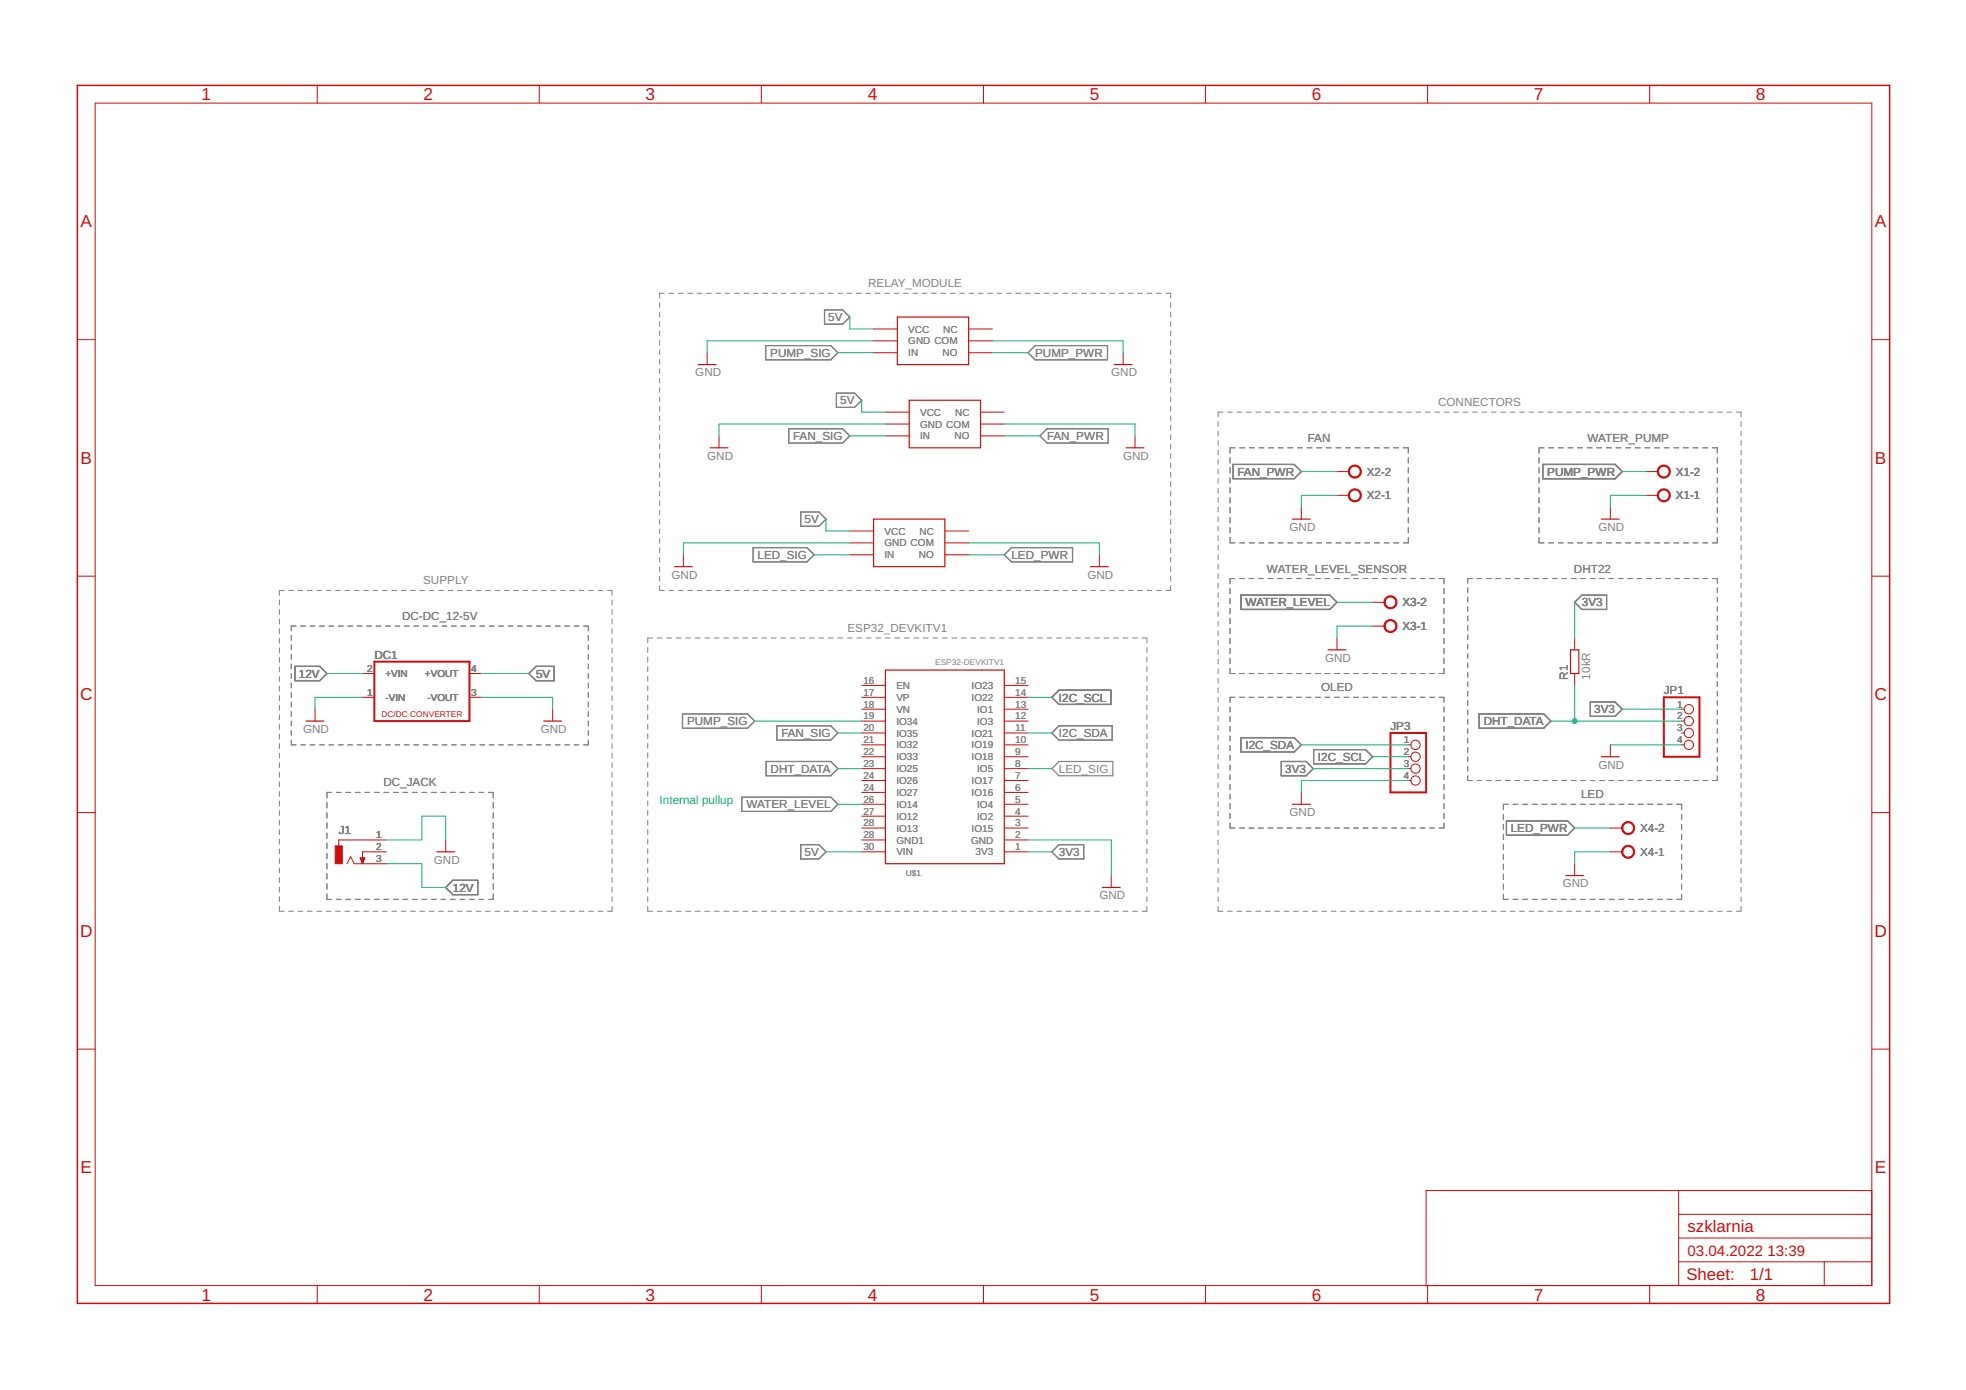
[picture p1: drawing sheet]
<svg xmlns="http://www.w3.org/2000/svg" width="420mm" height="297mm" viewBox="0 0 420 297" stroke-linecap="round" stroke-linejoin="round" font-family="sans-serif">
<g fill="none" stroke="#808080" stroke-width=".21">
<path d="M141 64.7v1M141 66.7v1M141 68.7v1M141 70.7v1.1M141 72.7v1.1M141 74.8v1M141 76.8v1M141 78.8v1M142 62.7h-1v1M143 62.7h1M145 62.7h1M147 62.7h1"/>
<path d="M149 62.7h1M151 62.7h1M153 62.7h1M155 62.7h1M157 62.7h1M159 62.7h1M161 62.7h1M163 62.7h1M165 62.7h1M167 62.7h1M169 62.7h1M171 62.7h1"/>
<path d="M173 62.7h1M175 62.7h1M177 62.7h1.1M179 62.7h1M181 62.7h1.1M183 62.7h1.1M185.1 62.7h1M187 62.7h1.1M189.1 62.7h1M191.1 62.7h1M193.1 62.7h1M195.1 62.7h1"/>
<path d="M197.1 62.7h1M199.1 62.7h1M201.1 62.7h1M203.1 62.7h1M205.1 62.7h1M207.1 62.7h1M209.1 62.7h1M211.1 62.7h1M213.1 62.7h1M215.1 62.7h1M217.1 62.7h1M219.1 62.7h1"/>
<path d="M221.1 62.7h1M223.1 62.7h1M225.1 62.7h1M227.1 62.7h1M229.1 62.7h1M231.1 62.7h1.1M233.2 62.7h.9M235.1 62.7h1.1M237.2 62.7h1M239.2 62.7h1M241.2 62.7h1M243.2 62.7h1"/>
<path d="M245.2 62.7h1M247.2 62.7h1M249.2 62.7h1v1M250.2 64.7v1M250.2 66.7v1M250.2 68.7v1M250.2 70.7v1.1M250.2 72.7v1.1M250.2 74.8v1M250.2 76.8v1M250.2 78.8v1M141 80.8v1"/>
<path d="M141 82.8v1M141 84.8v1.1M141 86.9v1M141 88.9v1M141 90.9v1M141 92.9v1M141 94.9v1M141 96.9v1.1M141 99v1M250.2 80.8v1M250.2 82.8v1M250.2 84.8v1.1"/>
<path d="M250.2 86.9v1M250.2 88.9v1M250.2 90.9v1M250.2 92.9v1M250.2 94.9v1M250.2 96.9v1.1M250.2 99v1M260.3 90.1v1M260.3 92.1v1.1M260.3 94.2v1M260.3 96.2v1M260.3 98.2v1.1"/>
<path d="M261.3 88.1h-1v1M262.4 88.1h1M262.9 97.8v1.2M262.9 99.9v1.2M263.9 95.7h-1v1.1M264.4 88.1h1M264.9 95.7h1.1M266.4 88.1h1M267 95.7h1.1M268.4 88.1h1M269 95.7h1.1M270.4 88.1h1"/>
<path d="M271.1 95.7h1.1M272.4 88.1h1M273.2 95.7h1M274.4 88.1h1M275.2 95.7h1.1M276.4 88.1h1.1M277.3 95.7h1M278.5 88.1h1M279.3 95.7h1.1M280.5 88.1h1M281.4 95.7h1M282.5 88.1h1"/>
<path d="M283.5 95.7h1M284.5 88.1h1M285.5 95.7h1.1M286.5 88.1h1M287.6 95.7h1M288.5 88.1h1M289.6 95.7h1.1M290.5 88.1h1M291.7 95.7h1M292.5 88.1h1.1M293.8 95.7h1M294.6 88.1h1"/>
<path d="M295.8 95.7h1.1M296.6 88.1h1M297.9 95.7h1M298.6 88.1h1M299.9 95.7h1.1v1.1M300.6 88.1h1M301 97.8v1.2M301 99.9v1.2M302.6 88.1h1M304.6 88.1h1M306.6 88.1h1.1M308.7 88.1h1"/>
<path d="M310.7 88.1h1M312.7 88.1h1M314.7 88.1h1M316.7 88.1h1M318.7 88.1h1M320.7 88.1h1.1M322.7 88.1h1.1M324.8 88.1h1M326.8 88.1h1M328.8 88.1h1M328.9 97.8v1.2M328.9 99.9v1.2"/>
<path d="M330 95.7h-1.1v1.1M330.8 88.1h1M331 95.7h1M332.8 88.1h1M333 95.7h1.1M334.8 88.1h1.1M335.1 95.7h1M336.8 88.1h1.1M337.1 95.7h1.1M338.9 88.1h1M339.2 95.7h1.1M340.9 88.1h1"/>
<path d="M341.2 95.7h1.1M342.9 88.1h1M343.3 95.7h1.1M344.9 88.1h1M345.4 95.7h1M346.9 88.1h1M347.4 95.7h1.1M348.9 88.1h1M349.5 95.7h1M350.9 88.1h1.1M351.5 95.7h1.1M353 88.1h1"/>
<path d="M353.6 95.7h1.1M355 88.1h1M355.7 95.7h1M357 88.1h1M357.7 95.7h1.1M359 88.1h1M359.8 95.7h1M361 88.1h1M361.8 95.7h1.1M363 88.1h1M363.9 95.7h1.1M365 88.1h1"/>
<path d="M366 95.7h1v1.1M367 97.8v1.2M367 99.9v1.2M367.1 88.1h1M369.1 88.1h1M371.1 88.1h1v1M372.1 90.1v1M372.1 92.1v1.1M372.1 94.2v1M372.1 96.2v1M372.1 98.2v1.1M141 101v1"/>
<path d="M141 103v1M141 105v1M141 107v1M141 109v1M141 111v1.1M141 113.1v1M141 115.1v1M141 117.1v1M141 119.1v1M250.2 101v1M250.2 103v1M250.2 105v1"/>
<path d="M250.2 107v1M250.2 109v1M250.2 111v1.1M250.2 113.1v1M250.2 115.1v1M250.2 117.1v1M250.2 119.1v1M260.3 100.3v1M260.3 102.3v1M260.3 104.3v1M260.3 106.4v1M260.3 108.4v1"/>
<path d="M260.3 110.4v1M260.3 112.5v1M260.3 114.5v1M260.3 116.5v1M260.3 118.5v1.1M262.9 102.1v1.1M262.9 104.2v1.1M262.9 106.3v1.2M262.9 108.5v1.1M262.9 110.6v1.1M262.9 112.8v1.1M262.9 114.9v1.1h1"/>
<path d="M264.9 116h1.1M267 116h1.1M269 116h1.1M271.1 116h1.1M273.2 116h1M275.2 116h1.1M277.3 116h1M279.3 116h1.1M281.4 116h1M283.5 116h1M285.5 116h1.1M287.6 116h1"/>
<path d="M289.6 116h1.1M291.7 116h1M293.8 116h1M295.8 116h1.1M297.9 116h1M301 114.9v1.1h-1.1M301 102.1v1.1M301 104.2v1.1M301 106.3v1.2M301 108.5v1.1M301 110.6v1.1M301 112.8v1.1"/>
<path d="M328.9 102.1v1.1M328.9 104.2v1.1M328.9 106.3v1.2M328.9 108.5v1.1M328.9 110.6v1.1M328.9 112.8v1.1M328.9 114.9v1.1h1.1M331 116h1M333 116h1.1M335.1 116h1M337.1 116h1.1M339.2 116h1.1"/>
<path d="M341.2 116h1.1M343.3 116h1.1M345.4 116h1M347.4 116h1.1M349.5 116h1M351.5 116h1.1M353.6 116h1.1M355.7 116h1M357.7 116h1.1M359.8 116h1M361.8 116h1.1M363.9 116h1.1"/>
<path d="M367 102.1v1.1M367 104.2v1.1M367 106.3v1.2M367 108.5v1.1M367 110.6v1.1M367 112.8v1.1M367 114.9v1.1h-1M372.1 100.3v1M372.1 102.3v1M372.1 104.3v1M372.1 106.4v1M372.1 108.4v1"/>
<path d="M372.1 110.4v1M372.1 112.5v1M372.1 114.5v1M372.1 116.5v1M372.1 118.5v1.1M59.7 128.2v1.1M59.7 130.3v1M59.7 132.3v1M59.7 134.3v1.1M59.7 136.4v1M59.7 138.5v1M60.7 126.2h-1v1"/>
<path d="M61.7 126.2h1M62.3 135.8v1M62.3 137.8v1.1M62.3 139.9v1M63.3 133.8h-1v1M63.7 126.2h1M64.3 133.8h1M65.7 126.2h1M66.3 133.8h1M67.7 126.2h1M68.3 133.8h1M69.7 126.2h1"/>
<path d="M70.3 133.8h1M71.7 126.2h1M72.3 133.8h1M73.7 126.2h1M74.3 133.8h1.1M75.7 126.2h1M76.3 133.8h1.1M77.7 126.2h1M78.4 133.8h1M79.7 126.2h1M80.4 133.8h1M81.7 126.2h1"/>
<path d="M82.4 133.8h1M83.7 126.2h1.1M84.4 133.8h1M85.7 126.2h1M86.4 133.8h1M87.7 126.2h1.1M88.4 133.8h1.1M89.7 126.2h1M90.5 133.8h1M91.8 126.2h1M92.5 133.8h1M93.7 126.2h1.1"/>
<path d="M94.5 133.8h1M95.8 126.2h1M96.5 133.8h1M97.8 126.2h1M98.5 133.8h1M99.8 126.2h1M100.5 133.8h1.1M101.8 126.2h1M102.6 133.8h1M103.8 126.2h1M104.6 133.8h1M105.8 126.2h1"/>
<path d="M106.6 133.8h1M107.8 126.2h1M108.6 133.8h1M109.8 126.2h1M110.6 133.8h1M111.8 126.2h1M112.6 133.8h1M113.8 126.2h1M114.6 133.8h1.1M115.8 126.2h1M116.6 133.8h1.1M117.8 126.2h1"/>
<path d="M118.7 133.8h1M119.8 126.2h1M120.7 133.8h1M121.8 126.2h1M122.7 133.8h1M123.8 126.2h1M124.7 133.8h1v1M125.7 135.8v1M125.7 137.8v1.1M125.7 139.9v1M125.8 126.2h1M127.8 126.2h1"/>
<path d="M129.8 126.2h1v1M130.8 128.2v1.1M130.8 130.3v1M130.8 132.3v1M130.8 134.3v1.1M130.8 136.4v1M130.8 138.5v1M138.4 138.4v1M139.5 136.3h-1.1v1.1M140.5 136.3h1M141 125.2v1h1M141 121.1v1"/>
<path d="M141 123.1v1M142.5 136.3h1M143 126.2h1M144.5 136.3h1.1M145 126.2h1M146.6 136.3h1M147 126.2h1M148.6 136.3h1M149 126.2h1M150.6 136.3h1.1M151 126.2h1M152.7 136.3h1"/>
<path d="M153 126.2h1M154.7 136.3h1M155 126.2h1M156.7 136.3h1.1M157 126.2h1M158.7 136.3h1.1M159 126.2h1M160.8 136.3h1M161 126.2h1M162.8 136.3h1.1M163 126.2h1M164.8 136.3h1.1"/>
<path d="M165 126.2h1M166.9 136.3h1M167 126.2h1M168.9 136.3h1M169 126.2h1M170.9 136.3h1.1M171 126.2h1M173 136.3h1M173 126.2h1M175 136.3h1M175 126.2h1M177 136.3h1.1"/>
<path d="M177 126.2h1.1M179 126.2h1M179.1 136.3h1M181 126.2h1.1M181.1 136.3h1M183 126.2h1.1M183.1 136.3h1M185.1 126.2h1M185.2 136.3h1M187 126.2h1.1M187.2 136.3h1M189.1 126.2h1"/>
<path d="M189.2 136.3h1M191.1 126.2h1M191.2 136.3h1.1M193.1 126.2h1M193.3 136.3h1M195.1 126.2h1M195.3 136.3h1M197.1 126.2h1M197.3 136.3h1.1M199.1 126.2h1M199.4 136.3h1M201.1 126.2h1"/>
<path d="M201.4 136.3h1M203.1 126.2h1M203.4 136.3h1.1M205.1 126.2h1M205.5 136.3h1M207.1 126.2h1M207.5 136.3h1M209.1 126.2h1M209.5 136.3h1.1M211.1 126.2h1M211.6 136.3h1M213.1 126.2h1"/>
<path d="M213.6 136.3h1M215.1 126.2h1M215.6 136.3h1.1M217.1 126.2h1M217.7 136.3h1M219.1 126.2h1M219.7 136.3h1M221.1 126.2h1M221.7 136.3h1.1M223.1 126.2h1M223.8 136.3h1M225.1 126.2h1"/>
<path d="M225.8 136.3h1M227.1 126.2h1M227.8 136.3h1.1M229.1 126.2h1M229.8 136.3h1.1M231.1 126.2h1.1M231.9 136.3h1M233.2 126.2h.9M233.9 136.3h1M235.1 126.2h1.1M235.9 136.3h1.1M237.2 126.2h1"/>
<path d="M238 136.3h1M239.2 126.2h1M240 136.3h1M241.2 126.2h1M242 136.3h1.1M243.2 126.2h1M244.1 136.3h1v1.1M245.1 138.4v1M245.2 126.2h1M247.2 126.2h1M250.2 125.2v1h-1M250.2 121.1v1"/>
<path d="M250.2 123.1v1M260.3 120.6v1M260.3 122.6v1M260.3 124.6v1.1M260.3 126.7v1M260.3 128.7v1M260.3 130.7v1.1M260.3 132.8v1M260.3 134.8v1M260.3 136.8v1.1M260.3 138.9v1M262.9 125.8v1.1"/>
<path d="M262.9 127.9v1.1M262.9 130v1.1M262.9 132.1v1.2M262.9 134.3v1.1M262.9 136.4v1.1M262.9 138.6v1.1M263.9 123.6h-1v1.2M264.9 123.6h1M266.9 123.6h1.1M269 123.6h1M271 123.6h1M273 123.6h1.1"/>
<path d="M275.1 123.6h1M277.1 123.6h1M279.1 123.6h1.1M281.2 123.6h1M283.2 123.6h1M285.2 123.6h1.1M287.3 123.6h1M289.3 123.6h1M291.3 123.6h1.1M293.3 123.6h1.1M295.4 123.6h1M297.4 123.6h1"/>
<path d="M299.4 123.6h1.1M301.5 123.6h1M303.5 123.6h1M305.5 123.6h1.1M307.6 123.6h1v1.2M308.6 125.8v1.1M308.6 127.9v1.1M308.6 130v1.1M308.6 132.1v1.2M308.6 134.3v1.1M308.6 136.4v1.1M308.6 138.6v1.1"/>
<path d="M313.7 125.6v1M313.7 127.6v1.1M313.7 129.6v1.1M313.7 131.7v1M313.7 133.7v1M313.7 135.7v1M313.7 137.7v1M313.7 139.7v1M314.7 123.6h-1v1M315.7 123.6h1M317.7 123.6h1M319.7 123.6h1"/>
<path d="M321.7 123.6h1M323.7 123.6h1M325.8 123.6h.9M327.8 123.6h1M329.8 123.6h1M331.8 123.6h1M333.8 123.6h1M335.8 123.6h1M337.8 123.6h1M339.8 123.6h1M341.8 123.6h1.1M343.9 123.6h1"/>
<path d="M345.9 123.6h1M347.9 123.6h1M349.9 123.6h1M351.9 123.6h1M353.9 123.6h1M355.9 123.6h1M357.9 123.6h1.1M360 123.6h1M362 123.6h1M364 123.6h1M366 123.6h1v1M367 125.6v1"/>
<path d="M367 127.6v1.1M367 129.6v1.1M367 131.7v1M367 133.7v1M367 135.7v1M367 137.7v1M367 139.7v1M372.1 120.6v1M372.1 122.6v1M372.1 124.6v1.1M372.1 126.7v1M372.1 128.7v1"/>
<path d="M372.1 130.7v1.1M372.1 132.8v1M372.1 134.8v1M372.1 136.8v1.1M372.1 138.9v1M59.7 140.5v1M59.7 142.5v1.1M59.7 144.6v1M59.7 146.6v1.1M59.7 148.7v1M59.7 150.7v1.1M59.7 152.8v1"/>
<path d="M59.7 154.8v1.1M59.7 156.9v1M59.7 158.9v1.1M62.3 141.9v1M62.3 143.9v1.1M62.3 146v1M62.3 148v1M62.3 150v1.1M62.3 152.1v1M62.3 154.1v1M62.3 156.1v1M62.3 158.2v1h1"/>
<path d="M64.3 159.2h1M66.3 159.2h1M68.3 159.2h1M70.3 159.2h1M72.3 159.2h1M74.3 159.2h1.1M76.3 159.2h1.1M78.4 159.2h1M80.4 159.2h1M82.4 159.2h1M84.4 159.2h1M86.4 159.2h1"/>
<path d="M88.4 159.2h1.1M90.5 159.2h1M92.5 159.2h1M94.5 159.2h1M96.5 159.2h1M98.5 159.2h1M100.5 159.2h1.1M102.6 159.2h1M104.6 159.2h1M106.6 159.2h1M108.6 159.2h1M110.6 159.2h1"/>
<path d="M112.6 159.2h1M114.6 159.2h1.1M116.6 159.2h1.1M118.7 159.2h1M120.7 159.2h1M122.7 159.2h1M125.7 141.9v1M125.7 143.9v1.1M125.7 146v1M125.7 148v1M125.7 150v1.1M125.7 152.1v1"/>
<path d="M125.7 154.1v1M125.7 156.1v1M125.7 158.2v1h-1M130.8 140.5v1M130.8 142.5v1.1M130.8 144.6v1M130.8 146.6v1.1M130.8 148.7v1M130.8 150.7v1.1M130.8 152.8v1M130.8 154.8v1.1M130.8 156.9v1"/>
<path d="M130.8 158.9v1.1M138.4 140.4v1.1M138.4 142.5v1M138.4 144.5v1.1M138.4 146.6v1M138.4 148.6v1.1M138.4 150.7v1M138.4 152.7v1.1M138.4 154.8v1M138.4 156.8v1.1M138.4 158.9v1M245.1 140.4v1.1"/>
<path d="M245.1 142.5v1M245.1 144.5v1.1M245.1 146.6v1M245.1 148.6v1.1M245.1 150.7v1M245.1 152.7v1.1M245.1 154.8v1M245.1 156.8v1.1M245.1 158.9v1M260.3 140.9v1M260.3 142.9v1.1M260.3 144.9v1.1"/>
<path d="M260.3 147v1M260.3 149v1.1M260.3 151v1.1M260.3 153.1v1M260.3 155.1v1M260.3 157.1v1.1M260.3 159.2v1M262.9 140.7v1.1M262.9 142.8v1.1h1M262.9 151.1v1M262.9 153.2v1M262.9 155.2v1.1"/>
<path d="M262.9 157.3v1M262.9 159.4v1M263.9 149h-1v1.1M264.9 149h1M264.9 143.9h1M266.9 149h1.1M266.9 143.9h1.1M269 149h1M269 143.9h1M271 149h1M271 143.9h1M273 149h1.1"/>
<path d="M273 143.9h1.1M275.1 149h1M275.1 143.9h1M277.1 149h1M277.1 143.9h1M279.1 149h1.1M279.1 143.9h1.1M281.2 149h1M281.2 143.9h1M283.2 149h1M283.2 143.9h1M285.2 149h1.1"/>
<path d="M285.2 143.9h1.1M287.3 149h1M287.3 143.9h1M289.3 149h1M289.3 143.9h1M291.3 149h1.1M291.3 143.9h1.1M293.3 149h1.1M293.3 143.9h1.1M295.4 149h1M295.4 143.9h1M297.4 149h1"/>
<path d="M297.4 143.9h1M299.4 149h1.1M299.4 143.9h1.1M301.5 149h1M301.5 143.9h1M303.5 149h1M303.5 143.9h1M305.5 149h1.1M305.5 143.9h1.1M307.6 149h1v1.1M308.6 140.7v1.1M308.6 142.8v1.1h-1"/>
<path d="M308.6 151.1v1M308.6 153.2v1M308.6 155.2v1.1M308.6 157.3v1M308.6 159.4v1M313.7 141.7v1M313.7 143.7v1M313.7 145.7v1M313.7 147.7v1M313.7 149.7v1M313.7 151.7v1M313.7 153.8v.9"/>
<path d="M313.7 155.7v1.1M313.7 157.8v1M313.7 159.8v1M367 141.7v1M367 143.7v1M367 145.7v1M367 147.7v1M367 149.7v1M367 151.7v1M367 153.8v.9M367 155.7v1.1M367 157.8v1"/>
<path d="M367 159.8v1M372.1 140.9v1M372.1 142.9v1.1M372.1 144.9v1.1M372.1 147v1M372.1 149v1.1M372.1 151v1.1M372.1 153.1v1M372.1 155.1v1M372.1 157.1v1.1M372.1 159.2v1M59.7 161v1"/>
<path d="M59.7 163v1M59.7 165v1.1M59.7 167.1v1M59.7 169.1v1.1M59.7 171.2v1M59.7 173.2v1.1M59.7 175.3v1M59.7 177.3v1.1M59.7 179.4v1M69.9 171.5v1.2M69.9 173.7v1.1M69.9 175.9v1.1"/>
<path d="M69.9 178v1.2M70.9 169.3h-1v1.2M71.9 169.3h1M73.9 169.3h1.1M75.9 169.3h1.1M78 169.3h1M80 169.3h1M82 169.3h1.1M84.1 169.3h1M86.1 169.3h1M88.1 169.3h1.1M90.2 169.3h1"/>
<path d="M92.2 169.3h1M94.2 169.3h1.1M96.3 169.3h1M98.3 169.3h1M100.3 169.3h1M102.4 169.3h1M104.4 169.3h1v1.2M105.4 171.5v1.2M105.4 173.7v1.1M105.4 175.9v1.1M105.4 178v1.2M130.8 161v1"/>
<path d="M130.8 163v1M130.8 165v1.1M130.8 167.1v1M130.8 169.1v1.1M130.8 171.2v1M130.8 173.2v1.1M130.8 175.3v1M130.8 177.3v1.1M130.8 179.4v1M138.4 160.9v1M138.4 163v1M138.4 165v1.1"/>
<path d="M138.4 167v1.1M138.4 169.1v1.1M138.4 171.2v1M138.4 173.2v1M138.4 175.2v1.1M138.4 177.3v1.1M138.4 179.3v1.1M245.1 160.9v1M245.1 163v1M245.1 165v1.1M245.1 167v1.1M245.1 169.1v1.1"/>
<path d="M245.1 171.2v1M245.1 173.2v1M245.1 175.2v1.1M245.1 177.3v1.1M245.1 179.3v1.1M260.3 161.2v1M260.3 163.2v1.1M260.3 165.3v1M260.3 167.3v1M260.3 169.3v1M260.3 171.4v1M260.3 173.4v1"/>
<path d="M260.3 175.4v1M260.3 177.5v1M260.3 179.5v1M262.9 161.4v1.1M262.9 163.5v1M262.9 165.6v1M262.9 167.6v1.1M262.9 169.7v1.1M262.9 171.7v1.1M262.9 173.8v1.1M262.9 175.9v1.1h1M264.9 177h1"/>
<path d="M266.9 177h1.1M269 177h1M271 177h1M273 177h1.1M275.1 177h1M277.1 177h1M279.1 177h1.1M281.2 177h1M283.2 177h1M285.2 177h1.1M287.3 177h1M289.3 177h1"/>
<path d="M291.3 177h1.1M293.3 177h1.1M295.4 177h1M297.4 177h1M299.4 177h1.1M301.5 177h1M303.5 177h1M305.5 177h1.1M308.6 161.4v1.1M308.6 163.5v1M308.6 165.6v1M308.6 167.6v1.1"/>
<path d="M308.6 169.7v1.1M308.6 171.7v1.1M308.6 173.8v1.1M308.6 175.9v1.1h-1M313.7 161.8v1M313.7 163.8v1M313.7 165.8v1h1M315.7 166.8h1M317.7 166.8h1M319.7 166.8h1M321.3 174v1.1M321.3 176.1v1.2"/>
<path d="M321.3 178.3v1.1M321.7 166.8h1M322.3 171.9h-1v1.1M323.3 171.9h1.1M323.7 166.8h1M325.4 171.9h1.1M325.8 166.8h.9M327.5 171.9h1M327.8 166.8h1M329.5 171.9h1.1M329.8 166.8h1M331.6 171.9h1"/>
<path d="M331.8 166.8h1M333.6 171.9h1.1M333.8 166.8h1M335.7 171.9h1.1M335.8 166.8h1M337.8 171.9h1M337.8 166.8h1M339.8 171.9h1.1M339.8 166.8h1M341.8 166.8h1.1M341.9 171.9h1M343.9 166.8h1"/>
<path d="M343.9 171.9h1.1M345.9 166.8h1M346 171.9h1M347.9 166.8h1M348 171.9h1.1M349.9 166.8h1M350.1 171.9h1.1M351.9 166.8h1M352.1 171.9h1.1M353.9 166.8h1M354.2 171.9h1.1M355.9 166.8h1"/>
<path d="M356.3 171.9h1M357.9 166.8h1.1M358.3 171.9h1.1v1.1M359.4 174v1.1M359.4 176.1v1.2M359.4 178.3v1.1M360 166.8h1M362 166.8h1M364 166.8h1M367 161.8v1M367 163.8v1M367 165.8v1h-1"/>
<path d="M372.1 161.2v1M372.1 163.2v1.1M372.1 165.3v1M372.1 167.3v1M372.1 169.3v1M372.1 171.4v1M372.1 173.4v1M372.1 175.4v1M372.1 177.5v1M372.1 179.5v1M59.7 193.7v1h1M59.7 181.4v1.1"/>
<path d="M59.7 183.5v1M59.7 185.5v1M59.7 187.6v1M59.7 189.6v1M59.7 191.6v1.1M61.7 194.7h1M63.7 194.7h1M65.7 194.7h1M67.7 194.7h1M69.7 194.7h1M69.9 180.2v1.2M69.9 182.4v1.1"/>
<path d="M69.9 184.5v1.2M69.9 186.7v1.2M69.9 188.8v1.2M69.9 191v1.2h1M71.7 194.7h1M71.9 192.2h1M73.7 194.7h1M73.9 192.2h1.1M75.7 194.7h1M75.9 192.2h1.1M77.7 194.7h1M78 192.2h1"/>
<path d="M79.7 194.7h1M80 192.2h1M81.7 194.7h1M82 192.2h1.1M83.7 194.7h1.1M84.1 192.2h1M85.7 194.7h1M86.1 192.2h1M87.7 194.7h1.1M88.1 192.2h1.1M89.7 194.7h1M90.2 192.2h1"/>
<path d="M91.8 194.7h1M92.2 192.2h1M93.7 194.7h1.1M94.2 192.2h1.1M95.8 194.7h1M96.3 192.2h1M97.8 194.7h1M98.3 192.2h1M99.8 194.7h1M100.3 192.2h1M101.8 194.7h1M102.4 192.2h1"/>
<path d="M103.8 194.7h1M105.4 180.2v1.2M105.4 182.4v1.1M105.4 184.5v1.2M105.4 186.7v1.2M105.4 188.8v1.2M105.4 191v1.2h-1M105.8 194.7h1M107.8 194.7h1M109.8 194.7h1M111.8 194.7h1M113.8 194.7h1"/>
<path d="M115.8 194.7h1M117.8 194.7h1M119.8 194.7h1M121.8 194.7h1M123.8 194.7h1M125.8 194.7h1M127.8 194.7h1M130.8 193.7v1h-1M130.8 181.4v1.1M130.8 183.5v1M130.8 185.5v1M130.8 187.6v1"/>
<path d="M130.8 189.6v1M130.8 191.6v1.1M138.4 181.4v1M138.4 183.5v1M138.4 185.5v1M138.4 187.5v1.1M138.4 189.6v1M138.4 191.6v1.1M138.4 193.7v1h1.1M140.5 194.7h1M142.5 194.7h1M144.5 194.7h1.1"/>
<path d="M146.6 194.7h1M148.6 194.7h1M150.6 194.7h1.1M152.7 194.7h1M154.7 194.7h1M156.7 194.7h1.1M158.7 194.7h1.1M160.8 194.7h1M162.8 194.7h1.1M164.8 194.7h1.1M166.9 194.7h1M168.9 194.7h1"/>
<path d="M170.9 194.7h1.1M173 194.7h1M175 194.7h1M177 194.7h1.1M179.1 194.7h1M181.1 194.7h1M183.1 194.7h1M185.2 194.7h1M187.2 194.7h1M189.2 194.7h1M191.2 194.7h1.1M193.3 194.7h1"/>
<path d="M195.3 194.7h1M197.3 194.7h1.1M199.4 194.7h1M201.4 194.7h1M203.4 194.7h1.1M205.5 194.7h1M207.5 194.7h1M209.5 194.7h1.1M211.6 194.7h1M213.6 194.7h1M215.6 194.7h1.1M217.7 194.7h1"/>
<path d="M219.7 194.7h1M221.7 194.7h1.1M223.8 194.7h1M225.8 194.7h1M227.8 194.7h1.1M229.8 194.7h1.1M231.9 194.7h1M233.9 194.7h1M235.9 194.7h1.1M238 194.7h1M240 194.7h1M242 194.7h1.1"/>
<path d="M245.1 181.4v1M245.1 183.5v1M245.1 185.5v1M245.1 187.5v1.1M245.1 189.6v1M245.1 191.6v1.1M245.1 193.7v1h-1M260.3 193.7v1h1M260.3 181.5v1M260.3 183.5v1.1M260.3 185.6v1M260.3 187.6v1"/>
<path d="M260.3 189.6v1.1M260.3 191.7v1M262.4 194.7h1M264.4 194.7h1M266.4 194.7h1M268.4 194.7h1M270.4 194.7h1M272.4 194.7h1M274.4 194.7h1M276.4 194.7h1.1M278.5 194.7h1M280.5 194.7h1"/>
<path d="M282.5 194.7h1M284.5 194.7h1M286.5 194.7h1M288.5 194.7h1M290.5 194.7h1M292.5 194.7h1.1M294.6 194.7h1M296.6 194.7h1M298.6 194.7h1M300.6 194.7h1M302.6 194.7h1M304.6 194.7h1"/>
<path d="M306.6 194.7h1.1M308.7 194.7h1M310.7 194.7h1M312.7 194.7h1M314.7 194.7h1M316.7 194.7h1M318.7 194.7h1M320.7 194.7h1.1M321.3 191.1v1.1h1M321.3 180.4v1.1M321.3 182.5v1.2M321.3 184.7v1.1"/>
<path d="M321.3 186.8v1.1M321.3 188.9v1.2M322.7 194.7h1.1M323.3 192.2h1.1M324.8 194.7h1M325.4 192.2h1.1M326.8 194.7h1M327.5 192.2h1M328.8 194.7h1M329.5 192.2h1.1M330.8 194.7h1M331.6 192.2h1"/>
<path d="M332.8 194.7h1M333.6 192.2h1.1M334.8 194.7h1.1M335.7 192.2h1.1M336.8 194.7h1.1M337.8 192.2h1M338.9 194.7h1M339.8 192.2h1.1M340.9 194.7h1M341.9 192.2h1M342.9 194.7h1M343.9 192.2h1.1"/>
<path d="M344.9 194.7h1M346 192.2h1M346.9 194.7h1M348 192.2h1.1M348.9 194.7h1M350.1 192.2h1.1M350.9 194.7h1.1M352.1 192.2h1.1M353 194.7h1M354.2 192.2h1.1M355 194.7h1M356.3 192.2h1"/>
<path d="M357 194.7h1M359 194.7h1M359.4 191.1v1.1h-1.1M359.4 180.4v1.1M359.4 182.5v1.2M359.4 184.7v1.1M359.4 186.8v1.1M359.4 188.9v1.2M361 194.7h1M363 194.7h1M365 194.7h1M367.1 194.7h1"/>
<path d="M369.1 194.7h1M372.1 193.7v1h-1M372.1 181.5v1M372.1 183.5v1.1M372.1 185.6v1M372.1 187.6v1M372.1 189.6v1.1M372.1 191.7v1"/>
</g>
<g fill="none" stroke="#808080" stroke-width=".25">
<path d="M163.6 73.9h13.9l1.6 1.5-1.6 1.5h-13.9zM176.2 66.2h3.9l1.5 1.6-1.5 1.5h-3.9zM219.7 75.4l1.5-1.5h15.5v3h-15.5zM168.6 91.6h11.5l1.5 1.6-1.5 1.5h-11.5zM178.8 84h3.8l1.5 1.5-1.5 1.6h-3.8zM222.2 93.2l1.6-1.6h13v3.1h-13zM263.5 99.3h13.1l1.5 1.5-1.5 1.5h-13.1zM329.7 99.3h15.5l1.5 1.5-1.5 1.5h-15.5zM161 117h11.5l1.5 1.6-1.5 1.5h-11.5zM171.1 109.4h3.9l1.5 1.5-1.5 1.6h-3.9zM214.6 118.6l1.6-1.6h13v3.1h-13zM265.2 127.2h19l1.5 1.5-1.5 1.5h-19z"/>
<path d="M338.1 127.2h5.2v3h-5.2l-1.6-1.5zM63 142.4h5.3l1.6 1.5-1.6 1.6h-5.3zM113 143.9l1.6-1.5h3.8v3.1h-3.8zM145.9 152.6h13.9l1.5 1.5-1.5 1.5h-13.9zM166 155.1h11.5l1.6 1.5-1.6 1.6h-11.5zM224.8 156.6l1.5-1.5h11.4v3.1h-11.4zM224.8 149l1.5-1.5h11.1v3h-11.1zM265.2 157.6h11.4l1.5 1.6-1.5 1.5h-11.4zM316.1 152.6h13.8l1.5 1.5-1.5 1.5h-13.8zM339.9 150h5.3l1.5 1.6-1.5 1.5h-5.3zM158.5 170.3h19l1.6 1.6-1.6 1.5h-19zM163.7 162.7h13.8l1.6 1.6-1.6 1.5h-13.8z"/>
<path d="M224.8 164.3l1.5-1.6h11.5v3.1h-11.5zM273.8 162.7h5.3l1.5 1.6-1.5 1.5h-5.3zM280.7 160.2h11.1l1.5 1.5-1.5 1.5h-11.1zM321.9 175.4h13.1l1.5 1.6-1.5 1.5h-13.1zM95.2 189.7l1.6-1.6h5.3v3.1h-5.3zM171.1 180.5h3.9l1.5 1.5-1.5 1.6h-3.9zM224.8 182l1.5-1.5h5.3v3.1h-5.3z"/>
</g>
<g fill="none" stroke="#c90d0c" stroke-width=".25">
<path d="M149.2 77.9h3.8M191.8 67.8h15.2v10.1h-15.2zM238.1 77.9h3.8M151.8 95.7h3.8M194.3 85.5h15.2v10.2h-15.2zM240.7 95.7h3.8M186.7 110.9h15.2v10.2h-15.2zM276.2 110.9h3.8M342.2 110.9h3.9M144.1 121.1h3.9M233 121.1h3.9M283.8 138.9h3.8"/>
<path d="M335.6 138.9h1.8v5h-1.8zM65.4 154.1h3.8M116.2 154.1h3.8M189.2 143.2h25.4v41.4h-25.4zM276.2 171.9h3.8M342.2 161.7h3.9M93.3 182h3.9M235.6 189.7h3.8M334.6 187.1h3.8"/>
</g>
<g fill="none" stroke="#c90d0c" stroke-width=".21">
<path d="M67.8 18.2v3.8M115.3 18.2v3.8M162.7 18.2v3.8M210.2 18.2v3.8M257.6 18.2v3.8M305.1 18.2v3.8M352.6 18.2v3.8M20.3 22h379.7v252.7h-379.7zM16.5 72.6h3.8M151.1 75.4v2.5M186.7 70.3h5.1M186.7 72.8h5.1"/>
<path d="M186.7 75.4h5.1M207 70.3h5.1M207 72.8h5.1M207 75.4h5.1M240 75.4v2.5M400 72.6h3.8M153.7 93.2v2.5M189.2 88.1h5.1M189.2 90.6h5.1M189.2 93.2h5.1M209.5 88.1h5.1M209.5 90.6h5.1"/>
<path d="M209.5 93.2h5.1M242.6 93.2v2.5M146 118.6v2.5M181.6 113.5h5.1M181.6 116h5.1M181.6 118.6h5.1M201.9 113.5h5.1M201.9 116h5.1M201.9 118.6h5.1M234.9 118.6v2.5M278.1 108.4v2.5M285.7 105.9h2.6"/>
<path d="M285.7 100.8h2.6M344.1 108.4v2.5M351.8 105.9h2.5M351.8 100.8h2.5M16.5 123.1h3.8M285.7 136.3v2.6M293.3 133.8h2.6M293.3 128.7h2.6M336.5 136.3v2.6M400 123.1h3.8M67.3 151.6v2.5M77.5 149h2.5"/>
<path d="M77.5 143.9h2.5M100.3 149h2.6M100.3 143.9h2.6M118.1 151.6v2.5M184.1 159.2h5.1M184.1 156.6h5.1M184.1 154.1h5.1M184.1 151.6h5.1M184.1 149h5.1M184.1 146.5h5.1M214.6 159.2h5.1M214.6 156.6h5.1"/>
<path d="M214.6 154.1h5.1M214.6 151.6h5.1M214.6 149h5.1M214.6 146.5h5.1M301 159.2h.5M336.5 143.9v2.6M344.1 159.2v2.5M359.4 159.2h.5M359.4 156.6h.5M359.4 154.1h.5M359.4 151.6h.5M16.5 173.7h3.8"/>
<path d="M82.5 179.5h-10.1v1.3M95.2 179.5v2.5M184.1 179.5h5.1M184.1 177h5.1M184.1 174.4h5.1M184.1 171.9h5.1M184.1 169.3h5.1M184.1 166.8h5.1M184.1 164.3h5.1M184.1 161.7h5.1M214.6 179.5h5.1M214.6 177h5.1"/>
<path d="M214.6 174.4h5.1M214.6 171.9h5.1M214.6 169.3h5.1M214.6 166.8h5.1M214.6 164.3h5.1M214.6 161.7h5.1M278.1 169.3v2.6M301 166.8h.5M301 164.3h.5M301 161.7h.5M344.1 177h2.6M400 173.7h3.8"/>
<path d="M74.2 184.6l.7-1.6 .8 1.6h6.8M77 183.3h1l-.5 1.3zM77 183.4h1M77.1 183.5h.8M77.1 183.6h.8M77.2 183.8h.6M77.2 183.9h.5M77.3 184h.4M77.3 184.1h.4M77.3 184.3h.3M77.4 184.4h.2M77.4 184.5h.1"/>
<path d="M82.5 182h-5v2.6M184.1 182h5.1M214.6 182h5.1M237.5 187.1v2.6M336.5 184.6v2.5M344.1 182h2.6M16.5 224.2h3.8M400 224.2h3.8M358.8 254.4v20.3M358.8 259.5h41.2M400 254.4h-95.2v20.3M67.8 274.7v3.8"/>
<path d="M115.3 274.7v3.8M162.7 274.7v3.8M210.2 274.7v3.8M257.6 274.7v3.8M305.1 274.7v3.8M352.6 274.7v3.8M358.8 269.6h41.2M358.8 264.6h41.2M389.9 269.6v5.1"/>
<circle cx="302.5" cy="159.2" r=".99"/>
<circle cx="360.9" cy="156.6" r=".99"/>
<circle cx="360.9" cy="159.2" r=".99"/>
<circle cx="360.9" cy="151.6" r=".99"/>
<circle cx="360.9" cy="154.1" r=".99"/>
<circle cx="302.5" cy="164.3" r=".99"/>
<circle cx="302.5" cy="161.7" r=".99"/>
<circle cx="302.5" cy="166.8" r=".99"/>
</g>
<path d="M80 141.4h20.3v12.7h-20.3zM297.2 156.6h7.6v12.7h-7.6zM355.6 149h7.6v12.7h-7.6z" fill="none" stroke="#c90d0c" stroke-width=".42"/>
<path d="M71.6 180.8h1.6v3.8h-1.6z" fill="#c90d0c" stroke="#c90d0c" stroke-width=".21"/>
<g fill="#c90d0c" stroke="#c90d0c" stroke-width=".21">
<path d="M354.6 104.9a1.39 1.39 0 0 1 2.2 .2 1.39 1.39 0 0 1-.9 2.1 1.39 1.39 0 0 1-1.7-1.3h.2a1.14 1.14 0 0 1 1.6-1.1 1.14 1.14 0 0 1 .3 1.9 1.14 1.14 0 0 1-1.8-.6l-.1-.2h-.2z" fill-rule="evenodd"/>
<path d="M354.6 99.8a1.39 1.39 0 0 1 2.2 .3 1.39 1.39 0 0 1-.9 2 1.39 1.39 0 0 1-1.7-1.3h.2a1.14 1.14 0 0 1 1.6-1.1 1.14 1.14 0 0 1 .3 1.9 1.14 1.14 0 0 1-1.8-.6l-.1-.2h-.2z" fill-rule="evenodd"/>
<path d="M288.5 104.9a1.4 1.4 0 0 1 2.2 .2 1.4 1.4 0 0 1-.8 2.1 1.4 1.4 0 0 1-1.8-1.3h.3a1.15 1.15 0 0 1 1.6-1.1 1.15 1.15 0 0 1 .3 1.9 1.15 1.15 0 0 1-1.9-.6v-.2h-.3z" fill-rule="evenodd"/>
<path d="M288.5 99.8a1.4 1.4 0 0 1 2.2 .3 1.4 1.4 0 0 1-.8 2 1.4 1.4 0 0 1-1.8-1.3h.3a1.15 1.15 0 0 1 1.6-1.1 1.15 1.15 0 0 1 .3 1.9 1.15 1.15 0 0 1-1.9-.6v-.2h-.3z" fill-rule="evenodd"/>
<path d="M296.1 132.8a1.4 1.4 0 0 1 2.3 .3 1.4 1.4 0 0 1-.8 2 1.4 1.4 0 0 1-1.8-1.3h.2a1.15 1.15 0 0 1 1.6-1.1 1.15 1.15 0 0 1 .3 1.9 1.15 1.15 0 0 1-1.8-.5l-.1-.3h-.2z" fill-rule="evenodd"/>
<path d="M296.1 127.7a1.4 1.4 0 0 1 2.3 .3 1.4 1.4 0 0 1-.8 2.1 1.4 1.4 0 0 1-1.8-1.4h.2a1.15 1.15 0 0 1 1.6-1.1 1.15 1.15 0 0 1 .3 1.9 1.15 1.15 0 0 1-1.8-.5l-.1-.3h-.2z" fill-rule="evenodd"/>
<path d="M346.9 181.1a1.39 1.39 0 0 1 2.2 .2 1.39 1.39 0 0 1-.8 2.1 1.39 1.39 0 0 1-1.7-1.4h.2a1.15 1.15 0 0 1 1.6-1 1.15 1.15 0 0 1 .3 1.9 1.15 1.15 0 0 1-1.8-.6l-.1-.3h-.2z" fill-rule="evenodd"/>
<path d="M346.9 176a1.39 1.39 0 0 1 2.2 .2 1.39 1.39 0 0 1-.8 2.1 1.39 1.39 0 0 1-1.7-1.3h.2a1.15 1.15 0 0 1 1.6-1.1 1.15 1.15 0 0 1 .3 1.9 1.15 1.15 0 0 1-1.8-.6l-.1-.2h-.2z" fill-rule="evenodd"/>
</g>
<path d="M16.5 18.2h387.3v260.3h-387.3z" fill="none" stroke="#c90d0c" stroke-width=".32"/>
<g fill="none" stroke="#0dab76" stroke-width=".21">
<path d="M179.1 75.4h7.6M181.6 67.8v2.5h5.1M186.7 72.8h-35.6v2.6M212.1 72.8h27.9v2.6M212.1 75.4h7.6M181.6 93.2h7.6M184.1 85.5v2.6h5.1M189.2 90.6h-35.5v2.6M214.6 90.6h28v2.6M214.6 93.2h7.6M174 118.6h7.6M176.5 110.9v2.6h5.1"/>
<path d="M181.6 116h-35.6v2.6M207 116h27.9v2.6M207 118.6h7.6M278.1 100.8h7.6M285.7 105.9h-7.6v2.5M346.7 100.8h5.1M351.8 105.9h-7.7v2.5M285.7 128.7h7.6M293.3 133.8h-7.6v2.5M336.5 128.7v7.6M69.9 143.9h7.6M77.5 149h-10.2v2.6"/>
<path d="M102.9 143.9h10.1M102.9 149h15.2v2.6M161.3 154.1h22.8M179.1 156.6h5M219.7 149h5.1M219.7 156.6h5.1M278.1 159.2h22.9M331.4 154.1h28M336.5 146.5v7.6M344.1 159.2h15.3M346.7 151.6h12.7M82.5 179.5h7.7v-5.1h5v5.1"/>
<path d="M179.1 164.3h5M179.1 171.9h5M219.7 179.5h17.8v7.6M219.7 164.3h5.1M280.6 164.3h20.4M293.3 161.7h7.7M301 166.8h-22.9v2.5M336.5 177h7.6M82.5 184.6h7.7v5.1h5M176.5 182h7.6M219.7 182h5.1M344.1 182h-7.6v2.6"/>
</g>
<circle cx="336.5" cy="154.1" r=".51" fill="#0dab76" stroke="#0dab76" stroke-width=".21"/>
<g font-size="3.7" fill="#c90d0c">
<text x="43.1" y="21.4">1</text>
<text x="90.5" y="21.4">2</text>
<text x="138" y="21.4">3</text>
<text x="185.4" y="21.4">4</text>
<text x="232.9" y="21.4">5</text>
<text x="280.4" y="21.4">6</text>
<text x="327.8" y="21.4">7</text>
<text x="375.3" y="21.4">8</text>
<text x="17.2" y="48.6">A</text>
<text x="400.7" y="48.6">A</text>
<text x="17.2" y="99.1">B</text>
<text x="400.7" y="99.1">B</text>
<text x="17.1" y="149.7">C</text>
<text x="400.6" y="149.7">C</text>
<text x="17.1" y="200.2">D</text>
<text x="400.6" y="200.2">D</text>
<text x="17.2" y="250.8">E</text>
<text x="400.7" y="250.8">E</text>
<text x="43.1" y="277.9">1</text>
<text x="90.5" y="277.9">2</text>
<text x="138" y="277.9">3</text>
<text x="185.4" y="277.9">4</text>
<text x="232.9" y="277.9">5</text>
<text x="280.4" y="277.9">6</text>
<text x="327.8" y="277.9">7</text>
<text x="375.3" y="277.9">8</text>
</g>
<g font-size="3.6" fill="#c90d0c">
<text x="360.7" y="263.3">szklarnia</text>
<text x="360.4" y="273.6">Sheet:</text>
<text x="374" y="273.5">1/1</text>
</g>
<g font-size="3.2" fill="#c90d0c">
<text x="360.7" y="268.4">03.04.2022</text>
<text x="377.7" y="268.4">13:39</text>
</g>
<g font-size="2.5" fill="#808080">
<text x="185.5" y="61.4">RELAY_MODULE</text>
<text x="177" y="68.6">5V</text>
<text x="164.6" y="76.3">PUMP_SIG</text>
<text x="221.2" y="76.3">PUMP_PWR</text>
<text x="148.6" y="80.5">GND</text>
<text x="237.5" y="80.5">GND</text>
<text x="179.6" y="86.4">5V</text>
<text x="307.3" y="86.8">CONNECTORS</text>
<text x="169.5" y="94">FAN_SIG</text>
<text x="223.8" y="94">FAN_PWR</text>
<text x="279.5" y="94.4">FAN</text>
<text x="339.2" y="94.4">WATER_PUMP</text>
<text x="151.1" y="98.2">GND</text>
<text x="240" y="98.2">GND</text>
<text x="264.5" y="101.7">FAN_PWR</text>
<text x="292.1" y="101.7">X2-2</text>
<text x="330.7" y="101.7">PUMP_PWR</text>
<text x="358.1" y="101.7">X1-2</text>
<text x="292.1" y="106.7">X2-1</text>
<text x="358.1" y="106.7">X1-1</text>
<text x="171.9" y="111.8">5V</text>
<text x="275.6" y="113.5">GND</text>
<text x="341.6" y="113.5">GND</text>
<text x="161.9" y="119.4">LED_SIG</text>
<text x="216.1" y="119.4">LED_PWR</text>
<text x="90.4" y="124.9">SUPPLY</text>
<text x="143.5" y="123.6">GND</text>
<text x="232.4" y="123.6">GND</text>
<text x="270.7" y="122.4">WATER_LEVEL_SENSOR</text>
<text x="336.4" y="122.4">DHT22</text>
<text x="266.2" y="129.6">WATER_LEVEL</text>
<text x="299.7" y="129.6">X3-2</text>
<text x="338.1" y="129.6">3V3</text>
<text x="85.9" y="132.5">DC-DC_12-5V</text>
<text x="181.1" y="135.1">ESP32_DEVKITV1</text>
<text x="299.7" y="134.7">X3-1</text>
<text x="80" y="140.8">DC1</text>
<text x="283.2" y="141.4">GND</text>
<text x="63.9" y="144.8">12V</text>
<text x="114.6" y="144.8">5V</text>
<text x="226.3" y="149.9">I2C_SCL</text>
<text x="282.3" y="147.8">OLED</text>
<text x="335" y="145.2" transform="rotate(-90 335 145.2)">R1</text>
<text x="339.8" y="145.2" transform="rotate(-90 339.8 145.2)">10kR</text>
<text x="355.6" y="148.4">JP1</text>
<text x="146.8" y="155">PUMP_SIG</text>
<text x="317.1" y="155">DHT_DATA</text>
<text x="340.7" y="152.5">3V3</text>
<text x="64.8" y="156.6">GND</text>
<text x="115.6" y="156.6">GND</text>
<text x="167" y="157.5">FAN_SIG</text>
<text x="226.3" y="157.5">I2C_SDA</text>
<text x="266.2" y="160.1">I2C_SDA</text>
<text x="297.2" y="156">JP3</text>
<text x="164.7" y="165.1">DHT_DATA</text>
<text x="226.3" y="165.1">LED_SIG</text>
<text x="274.7" y="165.1">3V3</text>
<text x="281.7" y="162.6">I2C_SCL</text>
<text x="341.6" y="164.3">GND</text>
<text x="81.9" y="168.1">DC_JACK</text>
<text x="159.5" y="172.8">WATER_LEVEL</text>
<text x="337.9" y="170.6">LED</text>
<text x="72.4" y="178.2">J1</text>
<text x="275.6" y="174.4">GND</text>
<text x="322.9" y="177.8">LED_PWR</text>
<text x="350.5" y="177.8">X4-2</text>
<text x="92.7" y="184.6">GND</text>
<text x="171.9" y="182.9">5V</text>
<text x="226.3" y="182.9">3V3</text>
<text x="350.5" y="182.9">X4-1</text>
<text x="96.8" y="190.5">12V</text>
<text x="334" y="189.7">GND</text>
<text x="234.9" y="192.2">GND</text>
</g>
<text font-size="2.5" fill="#0dab76" x="141" y="171.9">Internal pullup</text>
<g font-size="2.1" fill="#808080">
<text x="194.1" y="71.1">VCC</text>
<text x="201.6" y="71.1">NC</text>
<text x="194.1" y="73.6">GND COM</text>
<text x="194.1" y="76.1">IN</text>
<text x="201.5" y="76.1">NO</text>
<text x="196.6" y="88.8">VCC</text>
<text x="204.1" y="88.8">NC</text>
<text x="196.6" y="91.4">GND COM</text>
<text x="196.6" y="93.9">IN</text>
<text x="204" y="93.9">NO</text>
<text x="189" y="114.2">VCC</text>
<text x="189" y="116.8">GND COM</text>
<text x="189" y="119.3">IN</text>
<text x="196.4" y="119.3">NO</text>
<text x="196.5" y="114.2">NC</text>
<text x="78.5" y="143.6">2</text>
<text x="100.7" y="143.6">4</text>
<text x="78.5" y="148.7">1</text>
<text x="82.4" y="144.7">+VIN</text>
<text x="82.4" y="149.8">-VIN</text>
<text x="90.8" y="144.7">+VOUT</text>
<text x="91.3" y="149.8">-VOUT</text>
<text x="100.7" y="148.7">3</text>
<text x="184.5" y="146.1">16</text>
<text x="184.5" y="148.7">17</text>
<text x="191.6" y="147.2">EN</text>
<text x="191.6" y="149.8">VP</text>
<text x="207.7" y="149.8">IO22</text>
<text x="207.7" y="147.2">IO23</text>
<text x="217" y="148.7">14</text>
<text x="217" y="146.1">15</text>
<text x="184.5" y="151.2">18</text>
<text x="184.5" y="153.7">19</text>
<text x="191.6" y="152.3">VN</text>
<text x="191.6" y="154.9">IO34</text>
<text x="208.8" y="154.9">IO3</text>
<text x="208.8" y="152.3">IO1</text>
<text x="217" y="153.7">12</text>
<text x="217" y="151.2">13</text>
<text x="358.4" y="151.2">1</text>
<text x="358.4" y="153.7">2</text>
<text x="184.5" y="156.3">20</text>
<text x="184.5" y="158.8">21</text>
<text x="184.5" y="161.4">22</text>
<text x="191.6" y="157.4">IO35</text>
<text x="191.6" y="159.9">IO32</text>
<text x="207.7" y="159.9">IO19</text>
<text x="207.7" y="157.4">IO21</text>
<text x="217" y="161.4">9</text>
<text x="217" y="158.8">10</text>
<text x="217" y="156.3">11</text>
<text x="300" y="158.8">1</text>
<text x="300" y="161.4">2</text>
<text x="358.4" y="156.3">3</text>
<text x="358.4" y="158.8">4</text>
<text x="184.5" y="163.9">23</text>
<text x="184.5" y="166.4">24</text>
<text x="191.6" y="162.5">IO33</text>
<text x="191.6" y="165">IO25</text>
<text x="191.6" y="167.6">IO26</text>
<text x="207.7" y="167.6">IO17</text>
<text x="207.7" y="162.5">IO18</text>
<text x="208.8" y="165">IO5</text>
<text x="217" y="166.4">7</text>
<text x="217" y="163.9">8</text>
<text x="300" y="163.9">3</text>
<text x="300" y="166.4">4</text>
<text x="184.5" y="169">24</text>
<text x="184.5" y="171.5">26</text>
<text x="191.6" y="170.1">IO27</text>
<text x="191.6" y="172.6">IO14</text>
<text x="207.7" y="170.1">IO16</text>
<text x="208.8" y="172.6">IO4</text>
<text x="217" y="171.5">5</text>
<text x="217" y="169">6</text>
<text x="80.4" y="179.1">1</text>
<text x="184.5" y="174.1">27</text>
<text x="184.5" y="176.6">28</text>
<text x="184.5" y="179.1">28</text>
<text x="191.6" y="175.2">IO12</text>
<text x="191.6" y="177.7">IO13</text>
<text x="207.7" y="177.7">IO15</text>
<text x="208.8" y="175.2">IO2</text>
<text x="217" y="179.1">2</text>
<text x="217" y="176.6">3</text>
<text x="217" y="174.1">4</text>
<text x="80.4" y="181.7">2</text>
<text x="80.4" y="184.2">3</text>
<text x="184.5" y="181.7">30</text>
<text x="191.6" y="180.3">GND1</text>
<text x="191.6" y="182.8">VIN</text>
<text x="207.5" y="180.3">GND</text>
<text x="208.5" y="182.8">3V3</text>
<text x="217" y="181.7">1</text>
</g>
<g font-size="1.8" fill="#808080">
<text x="199.9" y="142.1">ESP32-DEVKITV1</text>
<text x="193.6" y="187.1">U$1</text>
</g>
<text font-size="1.8" fill="#c90d0c" x="81.5" y="153.2">DC/DC CONVERTER</text>
</svg>
